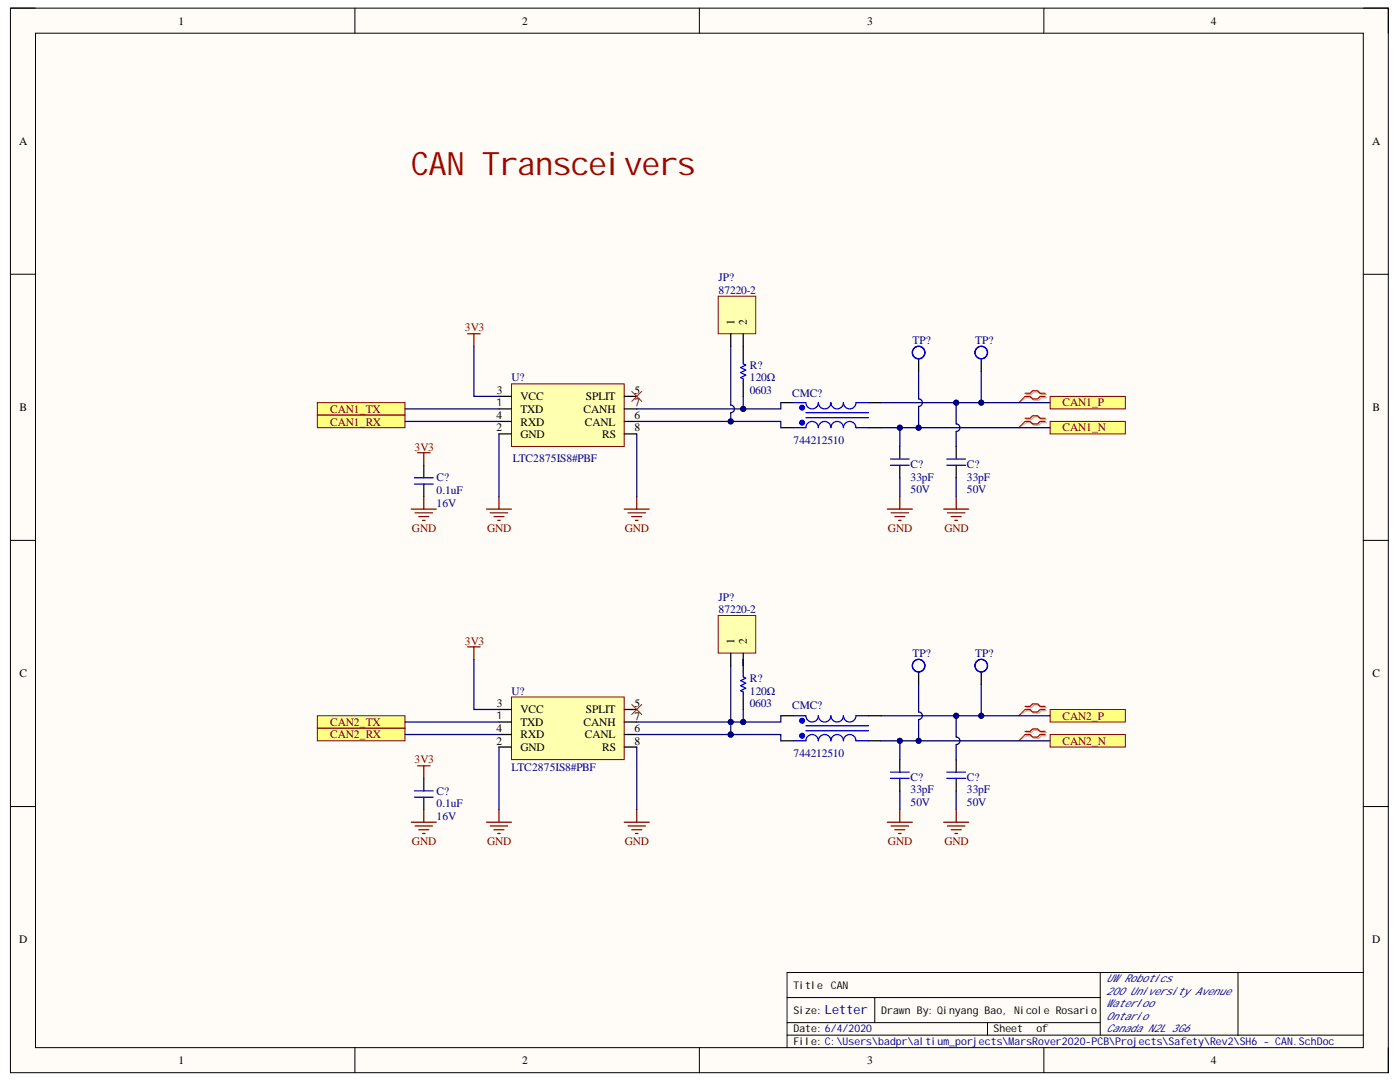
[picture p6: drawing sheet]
<svg xmlns="http://www.w3.org/2000/svg" width="279mm" height="216mm" viewBox="0 0 279 216" stroke-linecap="round" stroke-linejoin="round" font-family="sans-serif">
<path d="M2.1 1.6h275v212.4h-275z" fill-rule="evenodd" fill="#fffcf8"/>
<path d="M2.1 1.6h275v212.4h-275z" fill="none" stroke="#000" stroke-width=".2"/>
<path d="M7.1 6.6h265v202.4h-265z" fill-rule="evenodd" fill="#fffcf8"/>
<g fill="none" stroke="#000" stroke-width=".2">
<path d="M2.1 1.6h5M7.1 6.6h265v202.4h-265zM70.8 1.6v5M139.6 1.6v5M208.3 1.6v5M272.1 1.6h5v5M2.1 54.7h5M272.1 54.7h5M2.1 107.8h5M272.1 107.8h5M2.1 160.9h5M272.1 160.9h5"/>
<path d="M157.1 199.1h62.5M174.6 199.1v5M219.6 194.1v12.4M247.1 194.1v12.4M272.1 194.1h-115v14.9M70.8 209v5M139.6 209v5M157.1 206.5h115M157.1 204.1h62.5M197.1 204.1v2.4M208.3 209v5M277.1 209v5"/>
</g>
<path d="M102.1 76.6h22.5v12.5h-22.5z" fill-rule="evenodd" fill="#ffffb0"/>
<path d="M102.1 76.6h22.5v12.5h-22.5z" fill="none" stroke="#800000" stroke-width=".2"/>
<path d="M99.6 79.1h2.5M124.6 79.1h2.5M99.6 81.6h2.5M99.6 86.6h2.5M99.6 84.1h2.5M124.6 81.6h2.5M124.6 86.6h2.5M124.6 84.1h2.5" fill="none" stroke="#000" stroke-width=".25"/>
<path d="M93.3 66.6h2.5M94.6 66.6v2.5M99.6 99.1v2.5M97.1 101.6h5M97.8 102.3h3.5M98.6 103.1h2M99.3 103.8h.5" fill="none" stroke="#800000" stroke-width=".25"/>
<path d="M63.3 80.3h17.5v2.5h-17.5z" fill-rule="evenodd" fill="#ffff80"/>
<path d="M63.3 80.3h17.5v2.5h-17.5z" fill="none" stroke="#800000" stroke-width=".2"/>
<path d="M63.3 82.8h17.5v2.5h-17.5z" fill-rule="evenodd" fill="#ffff80"/>
<path d="M63.3 82.8h17.5v2.5h-17.5z" fill="none" stroke="#800000" stroke-width=".2"/>
<path d="M126.1 78.1l2 2M128.1 78.1l-2 2" fill="none" stroke="#f00" stroke-width=".2"/>
<path d="M127.1 99.1v2.5M124.6 101.6h5M125.3 102.3h3.5M126.1 103.1h2M126.8 103.8h.5" fill="none" stroke="#800000" stroke-width=".25"/>
<path d="M155.8 85.3h2.5M155.8 80.3h2.5M173.3 85.3h2.5M173.3 80.3h2.5" fill="none" stroke="#000" stroke-width=".25"/>
<path d="M158.3 85.3h2.5a1.25 1.25 0 0 1 1.3-1.2 1.25 1.25 0 0 1 1.2 1.2 1.25 1.25 0 0 1 1.3-1.2 1.25 1.25 0 0 1 1.2 1.2 1.25 1.25 0 0 1 1.3-1.2 1.25 1.25 0 0 1 1.2 1.2 1.25 1.25 0 0 1 1.3-1.2 1.25 1.25 0 0 1 1.2 1.2M160.8 80.3a1.25 1.25 0 0 0 1.3 1.3 1.25 1.25 0 0 0 1.2-1.3 1.25 1.25 0 0 0 1.3 1.3 1.25 1.25 0 0 0 1.2-1.3 1.25 1.25 0 0 0 1.3 1.3 1.25 1.25 0 0 0 1.2-1.3 1.25 1.25 0 0 0 1.3 1.3 1.25 1.25 0 0 0 1.2-1.3M160.8 83.3h12.5M160.8 82.3h12.5M170.8 85.3h2.5" fill="none" stroke="#00f" stroke-width=".25"/>
<circle cx="160.1" cy="84.3" r=".5" fill="#00f"/>
<circle cx="160.1" cy="84.3" r=".5" fill="none" stroke="#00f" stroke-width=".2"/>
<circle cx="160.1" cy="81.3" r=".5" fill="#00f"/>
<circle cx="160.1" cy="81.3" r=".5" fill="none" stroke="#00f" stroke-width=".2"/>
<path d="M158.3 80.3h2.5M170.8 80.3h2.5" fill="none" stroke="#00f" stroke-width=".25"/>
<path d="M143.3 59.1h7.5v7.5h-7.5z" fill-rule="evenodd" fill="#ffffb0"/>
<path d="M143.3 59.1h7.5v7.5h-7.5z" fill="none" stroke="#800000" stroke-width=".2"/>
<path d="M145.8 66.6v2.5M148.3 66.6v2.5M183.3 71.6v2.5M195.8 71.6v2.5" fill="none" stroke="#000" stroke-width=".25"/>
<g fill="none" stroke="#00f" stroke-width=".25">
<circle cx="183.3" cy="70.3" r="1.25"/>
<circle cx="195.8" cy="70.3" r="1.25"/>
</g>
<path d="M209.6 79.1h15v2.5h-15z" fill-rule="evenodd" fill="#ffff80"/>
<path d="M209.6 79.1h15v2.5h-15z" fill="none" stroke="#800000" stroke-width=".2"/>
<path d="M209.6 84.1h15v2.5h-15z" fill-rule="evenodd" fill="#ffff80"/>
<path d="M209.6 84.1h15v2.5h-15z" fill="none" stroke="#800000" stroke-width=".2"/>
<g fill="none" stroke="#800000" stroke-width=".25">
<path d="M83.3 90.3h2.5M84.6 90.3v2.5M84.6 99.1v2.5M179.6 99.1v2.5M190.8 99.1v2.5M82.1 101.6h5M82.8 102.3h3.5M83.6 103.1h2M84.3 103.8h.5M177.1 101.6h5M177.8 102.3h3.5M178.6 103.1h2"/>
<path d="M179.3 103.8h.5M188.3 101.6h5M189.1 102.3h3.5M189.8 103.1h2M190.6 103.8h.5"/>
</g>
<path d="M204.8 78.7h1l.5-.5h1l.5 .5h1M204.8 79.3h1l.5 .5h1l.5-.5h1M204.8 83.7h1l.5-.5h1l.5 .5h1M204.8 84.3h1l.5 .5h1l.5-.5h1" fill="none" stroke="#d0a19e" stroke-width=".25"/>
<path d="M204.8 79.3l-1.5 1M204.8 84.3l-1.5 1" fill="none" stroke="#d0a19e" stroke-width=".2"/>
<path d="M204.6 78.5h1l.5-.5h1l.5 .5h1M204.6 79.1h1l.5 .5h1l.5-.5h1M204.6 83.5h1l.5-.5h1l.5 .5h1M204.6 84.1h1l.5 .5h1l.5-.5h1" fill="none" stroke="#f00" stroke-width=".25"/>
<path d="M204.6 79.1l-1.3 1.2M204.6 84.1l-1.3 1.2" fill="none" stroke="#f00" stroke-width=".2"/>
<path d="M84.6 92.8v2.5M84.6 96.6v2.5" fill="none" stroke="#000" stroke-width=".25"/>
<path d="M82.7 95.3h3.8M82.7 96.6h3.8" fill="none" stroke="#00f" stroke-width=".25"/>
<path d="M102.1 139.1h22.5v12.5h-22.5z" fill-rule="evenodd" fill="#ffffb0"/>
<path d="M102.1 139.1h22.5v12.5h-22.5z" fill="none" stroke="#800000" stroke-width=".2"/>
<path d="M99.6 144.1h2.5M99.6 149.1h2.5M99.6 141.6h2.5M99.6 146.6h2.5M124.6 144.1h2.5M124.6 149.1h2.5M124.6 141.6h2.5M124.6 146.6h2.5" fill="none" stroke="#000" stroke-width=".25"/>
<path d="M93.3 129.1h2.5M94.6 129.1v2.5M97.1 164.1h5M97.8 164.8h3.5M98.6 165.6h2M99.3 166.3h.5M99.6 161.6v2.5" fill="none" stroke="#800000" stroke-width=".25"/>
<path d="M63.3 142.8h17.5v2.5h-17.5z" fill-rule="evenodd" fill="#ffff80"/>
<path d="M63.3 142.8h17.5v2.5h-17.5z" fill="none" stroke="#800000" stroke-width=".2"/>
<path d="M63.3 145.3h17.5v2.5h-17.5z" fill-rule="evenodd" fill="#ffff80"/>
<path d="M63.3 145.3h17.5v2.5h-17.5z" fill="none" stroke="#800000" stroke-width=".2"/>
<path d="M126.1 140.6l2 2M128.1 140.6l-2 2" fill="none" stroke="#f00" stroke-width=".2"/>
<path d="M124.6 164.1h5M125.3 164.8h3.5M126.1 165.6h2M126.8 166.3h.5M127.1 161.6v2.5" fill="none" stroke="#800000" stroke-width=".25"/>
<path d="M143.3 122.8h7.5v7.5h-7.5z" fill-rule="evenodd" fill="#ffffb0"/>
<path d="M143.3 122.8h7.5v7.5h-7.5z" fill="none" stroke="#800000" stroke-width=".2"/>
<path d="M145.8 130.3v2.5M148.3 130.3v2.5M183.3 134.1v2.5M195.8 134.1v2.5" fill="none" stroke="#000" stroke-width=".25"/>
<g fill="none" stroke="#00f" stroke-width=".25">
<circle cx="183.3" cy="132.8" r="1.25"/>
<circle cx="195.8" cy="132.8" r="1.25"/>
</g>
<path d="M209.6 141.6h15v2.5h-15z" fill-rule="evenodd" fill="#ffff80"/>
<path d="M209.6 141.6h15v2.5h-15z" fill="none" stroke="#800000" stroke-width=".2"/>
<path d="M209.6 146.6h15v2.5h-15z" fill-rule="evenodd" fill="#ffff80"/>
<path d="M209.6 146.6h15v2.5h-15z" fill="none" stroke="#800000" stroke-width=".2"/>
<g fill="none" stroke="#800000" stroke-width=".25">
<path d="M83.3 152.8h2.5M84.6 152.8v2.5M82.1 164.1h5M82.8 164.8h3.5M83.6 165.6h2M84.3 166.3h.5M84.6 161.6v2.5M177.1 164.1h5M177.8 164.8h3.5M178.6 165.6h2M179.3 166.3h.5M179.6 161.6v2.5"/>
<path d="M188.3 164.1h5M189.1 164.8h3.5M189.8 165.6h2M190.6 166.3h.5M190.8 161.6v2.5"/>
</g>
<path d="M204.8 141.2h1l.5-.5h1l.5 .5h1M204.8 141.8h1l.5 .5h1l.5-.5h1M204.8 146.2h1l.5-.5h1l.5 .5h1M204.8 146.8h1l.5 .5h1l.5-.5h1" fill="none" stroke="#d0a19e" stroke-width=".25"/>
<path d="M204.8 141.8l-1.5 1M204.8 146.8l-1.5 1" fill="none" stroke="#d0a19e" stroke-width=".2"/>
<path d="M204.6 140.9h1l.5-.4h1l.5 .4h1M204.6 141.6h1l.5 .5h1l.5-.5h1M204.6 145.9h1l.5-.4h1l.5 .4h1M204.6 146.6h1l.5 .5h1l.5-.5h1" fill="none" stroke="#f00" stroke-width=".25"/>
<path d="M204.6 141.6l-1.3 1.2M204.6 146.6l-1.3 1.2" fill="none" stroke="#f00" stroke-width=".2"/>
<path d="M148.3 69.1v2.5M148.3 76.6v2.5M148.3 131.6v2.5M148.3 139.1v2.5M84.6 155.3v2.5M84.6 159.1v2.5M155.8 147.8h2.5M155.8 142.8h2.5M173.3 147.8h2.5M173.3 142.8h2.5" fill="none" stroke="#000" stroke-width=".25"/>
<path d="M148.3 71.6v1l.5 .2-1 .5 1 .5-1 .5 1 .5-1 .5 .5 .3v1M148.3 134.1v1l.5 .2-1 .5 1 .5-1 .5 1 .5-1 .5 .5 .3v1M82.7 157.8h3.8M82.7 159.1h3.8M158.3 147.8h2.5a1.25 1.25 0 0 1 1.3-1.2 1.25 1.25 0 0 1 1.2 1.2 1.25 1.25 0 0 1 1.3-1.2 1.25 1.25 0 0 1 1.2 1.2 1.25 1.25 0 0 1 1.3-1.2 1.25 1.25 0 0 1 1.2 1.2 1.25 1.25 0 0 1 1.3-1.2 1.25 1.25 0 0 1 1.2 1.2h2.5M160.8 142.8a1.25 1.25 0 0 0 1.3 1.3 1.25 1.25 0 0 0 1.2-1.3 1.25 1.25 0 0 0 1.3 1.3 1.25 1.25 0 0 0 1.2-1.3 1.25 1.25 0 0 0 1.3 1.3 1.25 1.25 0 0 0 1.2-1.3 1.25 1.25 0 0 0 1.3 1.3 1.25 1.25 0 0 0 1.2-1.3M160.8 145.8h12.5M160.8 144.8h12.5" fill="none" stroke="#00f" stroke-width=".25"/>
<circle cx="160.1" cy="146.8" r=".5" fill="#00f"/>
<circle cx="160.1" cy="146.8" r=".5" fill="none" stroke="#00f" stroke-width=".2"/>
<circle cx="160.1" cy="143.8" r=".5" fill="#00f"/>
<circle cx="160.1" cy="143.8" r=".5" fill="none" stroke="#00f" stroke-width=".2"/>
<path d="M177.7 92.8h3.7M177.7 91.6h3.7M158.3 142.8h2.5M170.8 142.8h2.5" fill="none" stroke="#00f" stroke-width=".25"/>
<path d="M179.6 89.1v2.5M179.6 92.8v2.5" fill="none" stroke="#000" stroke-width=".25"/>
<path d="M195.8 136.6v6.2" fill="none" stroke="#000080" stroke-width=".25"/>
<circle cx="195.8" cy="142.8" r=".5" fill="#000080"/>
<circle cx="195.8" cy="142.8" r=".5" fill="none" stroke="#000080" stroke-width=".2"/>
<path d="M94.6 69.1v10h5M80.8 84.1h18.8M80.8 81.6h18.8M94.6 131.6v10h5M80.8 146.6h18.8M80.8 144.1h18.8M127.1 146.6h18.7" fill="none" stroke="#000080" stroke-width=".25"/>
<circle cx="145.8" cy="146.6" r=".5" fill="#000080"/>
<circle cx="145.8" cy="146.6" r=".5" fill="none" stroke="#000080" stroke-width=".2"/>
<path d="M155.8 142.8v1.3h-28.7" fill="none" stroke="#000080" stroke-width=".25"/>
<circle cx="145.8" cy="144.1" r=".5" fill="#000080"/>
<circle cx="145.8" cy="144.1" r=".5" fill="none" stroke="#000080" stroke-width=".2"/>
<circle cx="148.3" cy="144.1" r=".5" fill="#000080"/>
<circle cx="148.3" cy="144.1" r=".5" fill="none" stroke="#000080" stroke-width=".2"/>
<path d="M127.1 84.1h18.7" fill="none" stroke="#000080" stroke-width=".25"/>
<circle cx="145.8" cy="84.1" r=".5" fill="#000080"/>
<circle cx="145.8" cy="84.1" r=".5" fill="none" stroke="#000080" stroke-width=".2"/>
<path d="M127.1 81.6h21.2" fill="none" stroke="#000080" stroke-width=".25"/>
<circle cx="148.3" cy="81.6" r=".5" fill="#000080"/>
<circle cx="148.3" cy="81.6" r=".5" fill="none" stroke="#000080" stroke-width=".2"/>
<path d="M145.8 146.6h10v1.2" fill="none" stroke="#000080" stroke-width=".25"/>
<circle cx="145.8" cy="146.6" r=".5" fill="#000080"/>
<circle cx="145.8" cy="146.6" r=".5" fill="none" stroke="#000080" stroke-width=".2"/>
<path d="M145.8 69.1v11.7a.75 .75 0 0 1 .8 .8 .75 .75 0 0 1-.8 .7v1.8h10v1.2" fill="none" stroke="#000080" stroke-width=".25"/>
<circle cx="145.8" cy="84.1" r=".5" fill="#000080"/>
<circle cx="145.8" cy="84.1" r=".5" fill="none" stroke="#000080" stroke-width=".2"/>
<path d="M148.3 79.1v2.5h7.5v-1.3" fill="none" stroke="#000080" stroke-width=".25"/>
<circle cx="148.3" cy="81.6" r=".5" fill="#000080"/>
<circle cx="148.3" cy="81.6" r=".5" fill="none" stroke="#000080" stroke-width=".2"/>
<path d="M175.8 147.8h33.8" fill="none" stroke="#000080" stroke-width=".25"/>
<circle cx="179.6" cy="147.8" r=".5" fill="#000080"/>
<circle cx="179.6" cy="147.8" r=".5" fill="none" stroke="#000080" stroke-width=".2"/>
<circle cx="183.3" cy="147.8" r=".5" fill="#000080"/>
<circle cx="183.3" cy="147.8" r=".5" fill="none" stroke="#000080" stroke-width=".2"/>
<path d="M175.8 142.8h33.8" fill="none" stroke="#000080" stroke-width=".25"/>
<circle cx="190.8" cy="142.8" r=".5" fill="#000080"/>
<circle cx="190.8" cy="142.8" r=".5" fill="none" stroke="#000080" stroke-width=".2"/>
<circle cx="195.8" cy="142.8" r=".5" fill="#000080"/>
<circle cx="195.8" cy="142.8" r=".5" fill="none" stroke="#000080" stroke-width=".2"/>
<path d="M175.8 85.3h33.8" fill="none" stroke="#000080" stroke-width=".25"/>
<circle cx="179.6" cy="85.3" r=".5" fill="#000080"/>
<circle cx="179.6" cy="85.3" r=".5" fill="none" stroke="#000080" stroke-width=".2"/>
<circle cx="183.3" cy="85.3" r=".5" fill="#000080"/>
<circle cx="183.3" cy="85.3" r=".5" fill="none" stroke="#000080" stroke-width=".2"/>
<path d="M175.8 80.3h33.8" fill="none" stroke="#000080" stroke-width=".25"/>
<circle cx="190.8" cy="80.3" r=".5" fill="#000080"/>
<circle cx="190.8" cy="80.3" r=".5" fill="none" stroke="#000080" stroke-width=".2"/>
<circle cx="195.8" cy="80.3" r=".5" fill="#000080"/>
<circle cx="195.8" cy="80.3" r=".5" fill="none" stroke="#000080" stroke-width=".2"/>
<path d="M99.6 86.6v12.5M127.1 86.6v12.5M145.8 132.8v13.8M99.6 149.1v12.5M127.1 149.1v12.5" fill="none" stroke="#000080" stroke-width=".25"/>
<circle cx="145.8" cy="146.6" r=".5" fill="#000080"/>
<circle cx="145.8" cy="146.6" r=".5" fill="none" stroke="#000080" stroke-width=".2"/>
<circle cx="145.8" cy="144.1" r=".5" fill="#000080"/>
<circle cx="145.8" cy="144.1" r=".5" fill="none" stroke="#000080" stroke-width=".2"/>
<path d="M148.3 141.6v2.5" fill="none" stroke="#000080" stroke-width=".25"/>
<circle cx="148.3" cy="144.1" r=".5" fill="#000080"/>
<circle cx="148.3" cy="144.1" r=".5" fill="none" stroke="#000080" stroke-width=".2"/>
<path d="M148.3 131.6v1.2M179.6 147.8v3.8M179.6 157.8v3.8" fill="none" stroke="#000080" stroke-width=".25"/>
<circle cx="179.6" cy="147.8" r=".5" fill="#000080"/>
<circle cx="179.6" cy="147.8" r=".5" fill="none" stroke="#000080" stroke-width=".2"/>
<path d="M179.6 85.3v3.8M179.6 95.3v3.8" fill="none" stroke="#000080" stroke-width=".25"/>
<circle cx="179.6" cy="85.3" r=".5" fill="#000080"/>
<circle cx="179.6" cy="85.3" r=".5" fill="none" stroke="#000080" stroke-width=".2"/>
<path d="M183.3 136.6v5.5a.75 .75 0 0 1 .8 .7 .75 .75 0 0 1-.8 .8v4.2" fill="none" stroke="#000080" stroke-width=".25"/>
<circle cx="183.3" cy="147.8" r=".5" fill="#000080"/>
<circle cx="183.3" cy="147.8" r=".5" fill="none" stroke="#000080" stroke-width=".2"/>
<path d="M183.3 74.1v5.5a.75 .75 0 0 1 .8 .7 .75 .75 0 0 1-.8 .8v4.2" fill="none" stroke="#000080" stroke-width=".25"/>
<circle cx="183.3" cy="85.3" r=".5" fill="#000080"/>
<circle cx="183.3" cy="85.3" r=".5" fill="none" stroke="#000080" stroke-width=".2"/>
<path d="M190.8 142.8v4.3a.75 .75 0 0 1 .8 .7 .75 .75 0 0 1-.8 .8v3M190.8 157.8v3.8" fill="none" stroke="#000080" stroke-width=".25"/>
<circle cx="190.8" cy="142.8" r=".5" fill="#000080"/>
<circle cx="190.8" cy="142.8" r=".5" fill="none" stroke="#000080" stroke-width=".2"/>
<path d="M190.8 80.3v4.3a.75 .75 0 0 1 .8 .7 .75 .75 0 0 1-.8 .8v3M190.8 95.3v3.8" fill="none" stroke="#000080" stroke-width=".25"/>
<circle cx="190.8" cy="80.3" r=".5" fill="#000080"/>
<circle cx="190.8" cy="80.3" r=".5" fill="none" stroke="#000080" stroke-width=".2"/>
<path d="M195.8 74.1v6.2" fill="none" stroke="#000080" stroke-width=".25"/>
<circle cx="195.8" cy="80.3" r=".5" fill="#000080"/>
<circle cx="195.8" cy="80.3" r=".5" fill="none" stroke="#000080" stroke-width=".2"/>
<path d="M190.8 89.1v2.5M190.8 92.8v2.5M179.6 151.6v2.5M179.6 155.3v2.5M190.8 151.6v2.5M190.8 155.3v2.5" fill="none" stroke="#000" stroke-width=".25"/>
<path d="M189 92.8h3.7M189 91.6h3.7M177.7 155.3h3.7M177.7 154.1h3.7M189 155.3h3.7M189 154.1h3.7" fill="none" stroke="#00f" stroke-width=".25"/>
<text font-size="6.4" fill="#980000" x="82.1" y="35">CAN Transceivers</text>
<text font-size="2.5" fill="#000080" x="164.6" y="202.4">Letter</text>
<g font-size="2.3">
<text x="35.6" y="4.9">1</text>
<text x="104.2" y="4.9">2</text>
<text x="173.1" y="4.9">3</text>
<text x="241.7" y="4.9">4</text>
<text x="3.8" y="28.9">A</text>
<text x="273.8" y="28.9">A</text>
<text x="146.6" y="64.9" transform="rotate(-90 146.6 64.9)">1</text>
<text x="149" y="64.9" transform="rotate(-90 149 64.9)">2</text>
<text x="3.9" y="82">B</text>
<text x="99.1" y="83.6">4</text>
<text x="99.1" y="78.7">3</text>
<text x="103.9" y="82.4">TXD</text>
<text x="103.9" y="79.8">VCC</text>
<text x="116.5" y="82.4">CANH</text>
<text x="116.9" y="79.8">SPLIT</text>
<text x="126.6" y="78.7">5</text>
<text x="126.6" y="83.6">6</text>
<text x="126.6" y="81.1">7</text>
<text x="273.9" y="82">B</text>
<text x="99.1" y="86.1">2</text>
<text x="103.9" y="87.4">GND</text>
<text x="103.9" y="84.9">RXD</text>
<text x="116.7" y="84.9">CANL</text>
<text x="120.2" y="87.4">RS</text>
<text x="126.6" y="86.1">8</text>
<text x="146.6" y="128.5" transform="rotate(-90 146.6 128.5)">1</text>
<text x="149" y="128.5" transform="rotate(-90 149 128.5)">2</text>
<text x="3.9" y="135.1">C</text>
<text x="273.9" y="135.1">C</text>
<text x="99.1" y="141.1">3</text>
<text x="103.9" y="142.3">VCC</text>
<text x="116.9" y="142.3">SPLIT</text>
<text x="126.6" y="141.1">5</text>
<text x="126.6" y="143.6">7</text>
<text x="99.1" y="148.6">2</text>
<text x="99.1" y="146.1">4</text>
<text x="103.9" y="144.9">TXD</text>
<text x="103.9" y="149.9">GND</text>
<text x="103.9" y="147.3">RXD</text>
<text x="116.5" y="144.9">CANH</text>
<text x="116.7" y="147.3">CANL</text>
<text x="120.2" y="149.9">RS</text>
<text x="126.6" y="146.1">6</text>
<text x="126.6" y="148.6">8</text>
<text x="3.8" y="188.3">D</text>
<text x="273.8" y="188.3">D</text>
<text x="35.6" y="212.4">1</text>
<text x="104.2" y="212.4">2</text>
<text x="173.1" y="212.4">3</text>
<text x="241.7" y="212.4">4</text>
</g>
<g font-size="2.3" fill="#000080">
<text x="143.4" y="58.6">87220-2</text>
<text x="143.4" y="56.2">JP?</text>
<text x="182.1" y="68.6">TP?</text>
<text x="194.6" y="68.6">TP?</text>
<text x="102.1" y="76.1">U?</text>
<text x="149.6" y="76.1">120Ω</text>
<text x="149.6" y="73.7">R?</text>
<text x="149.6" y="78.7">0603</text>
<text x="158.1" y="79.2">CMC?</text>
<text x="158.4" y="88.6">744212510</text>
<text x="102.4" y="92.1">LTC2875IS8#PBF</text>
<text x="181.7" y="95.9">33pF</text>
<text x="181.7" y="93.4">C?</text>
<text x="193" y="95.9">33pF</text>
<text x="193" y="93.4">C?</text>
<text x="87.1" y="101.1">16V</text>
<text x="87.1" y="98.6">0.1uF</text>
<text x="87.1" y="96.1">C?</text>
<text x="181.7" y="98.4">50V</text>
<text x="193" y="98.4">50V</text>
<text x="143.4" y="119.8">JP?</text>
<text x="143.4" y="122.4">87220-2</text>
<text x="182.1" y="131.1">TP?</text>
<text x="194.6" y="131.1">TP?</text>
<text x="149.6" y="136.1">R?</text>
<text x="102.1" y="138.6">U?</text>
<text x="149.6" y="141.1">0603</text>
<text x="149.6" y="138.6">120Ω</text>
<text x="158.1" y="141.6">CMC?</text>
<text x="102.1" y="153.8">LTC2875IS8#PBF</text>
<text x="158.4" y="151.1">744212510</text>
<text x="181.7" y="155.9">C?</text>
<text x="193" y="155.9">C?</text>
<text x="87.1" y="161.1">0.1uF</text>
<text x="87.1" y="158.6">C?</text>
<text x="181.7" y="158.3">33pF</text>
<text x="181.7" y="160.9">50V</text>
<text x="193" y="158.3">33pF</text>
<text x="193" y="160.9">50V</text>
<text x="87.1" y="163.6">16V</text>
</g>
<g font-size="2.3" fill="#800000">
<text x="92.8" y="66.1">3V3</text>
<text x="65.9" y="82.4">CAN1_TX</text>
<text x="212.1" y="81.1">CAN1_P</text>
<text x="65.9" y="84.9">CAN1_RX</text>
<text x="82.7" y="89.9">3V3</text>
<text x="212.1" y="86.1">CAN1_N</text>
<text x="82.2" y="106.1">GND</text>
<text x="97.2" y="106.1">GND</text>
<text x="124.7" y="106.1">GND</text>
<text x="177.2" y="106.1">GND</text>
<text x="188.5" y="106.1">GND</text>
<text x="92.8" y="128.6">3V3</text>
<text x="212.1" y="143.6">CAN2_P</text>
<text x="65.9" y="144.9">CAN2_TX</text>
<text x="65.9" y="147.3">CAN2_RX</text>
<text x="212.1" y="148.6">CAN2_N</text>
<text x="82.7" y="152.3">3V3</text>
<text x="82.2" y="168.6">GND</text>
<text x="97.2" y="168.6">GND</text>
<text x="124.7" y="168.6">GND</text>
<text x="177.2" y="168.6">GND</text>
<text x="188.5" y="168.6">GND</text>
</g>
<g font-size="2.1">
<text x="99.1" y="81">1</text>
<text x="99.1" y="143.5">1</text>
<text x="158.4" y="197.3">Title</text>
<text x="165.8" y="197.3">CAN</text>
<text x="158.4" y="202.3">Size:</text>
<text x="175.9" y="202.3">Drawn By: Qinyang Bao, Nicole Rosario</text>
<text x="158.4" y="206">Date: 6/4/2020</text>
<text x="158.4" y="208.5">File: C:\Users\badpr\altium_porjects\MarsRover2020-PCB\Projects\Safety\Rev2\SH6 - CAN.SchDoc</text>
<text x="198.3" y="206">Sheet</text>
<text x="206.8" y="206">of</text>
</g>
<g font-size="2.1" fill="#000080">
<text x="220.8" y="196">UW Robotics</text>
<text x="220.8" y="198.5">200 University Avenue</text>
<text x="220.8" y="201">Waterloo</text>
<text x="220.8" y="203.5">Ontario</text>
<text x="220.8" y="206">Canada N2L 3G6</text>
</g>
</svg>
